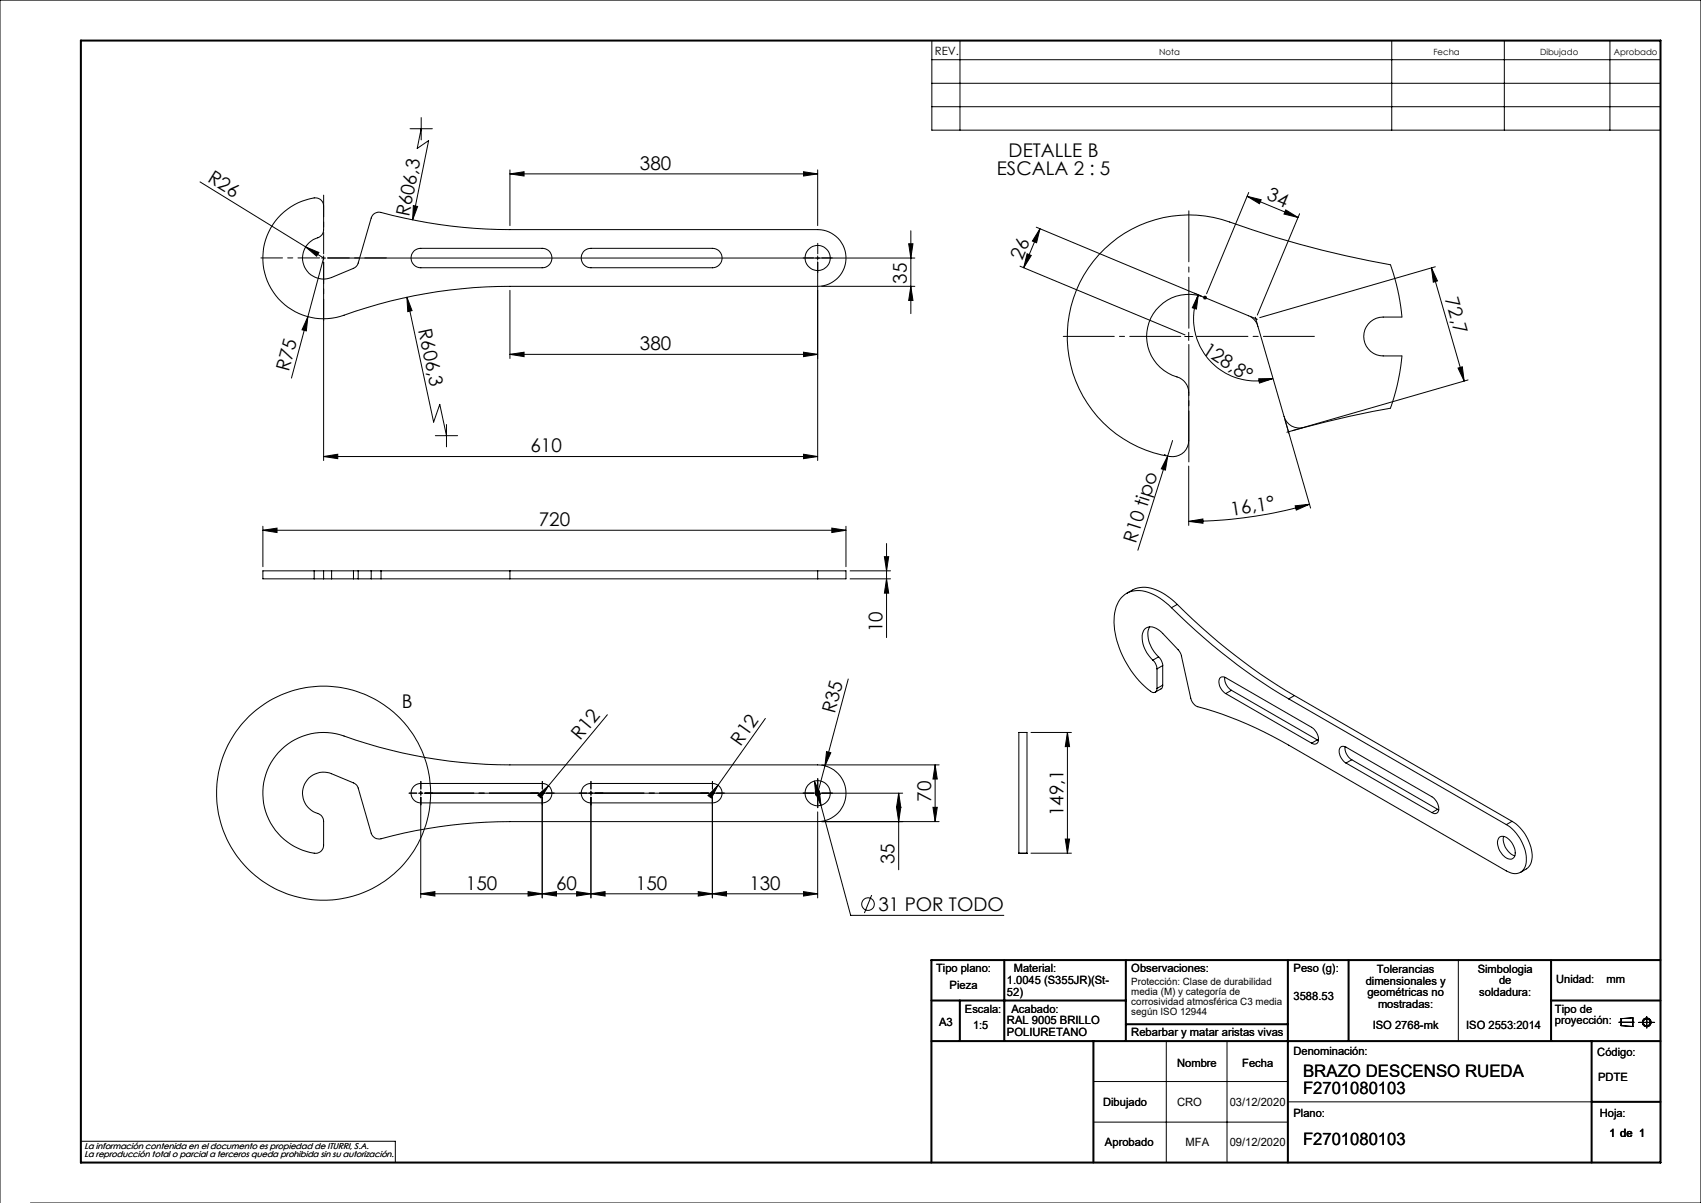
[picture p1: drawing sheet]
<svg xmlns="http://www.w3.org/2000/svg" width="420mm" height="297mm" viewBox="0 0 420 297" stroke-linecap="round" stroke-linejoin="round" font-family="sans-serif">
<g fill="none" stroke="#000" stroke-width=".25">
<path d="M230.1 10h179.9v22.1h-179.9zM230.1 14.7h179.9M237 10v22.1M343.6 10v22.1M371.4 10v22.1M397.5 10v22.1M101.2 31.8h5.6M104 31.8l-1 4.9 2.8-2-3.9 19.6M104 29v5.5M230.1 20.6h179.9M230.1 26.3h179.9M49.4 44.9l26.1 16.1"/>
<path d="M69.4 53a13.9 13.9 0 0 1 9-4.1l.9 .6 .6 1v6.3a2.25 2.25 0 0 1-2 2.1 5.2 5.2 0 0 0-2.8 6.8 5.2 5.2 0 0 0 6.8 2.8l5.4-2.3a2.01 2.01 0 0 0 1.1-1.3l3.3-11.1a1.99 1.99 0 0 1 2.4-1.3 122.3 122.3 0 0 0 31.8 4.2h76a7 7 0 0 1 7 7 7 7 0 0 1-7 7h-76a122.9 122.9 0 0 0-41.9 7.4 15 15 0 0 1-17.1-6.9 15 15 0 0 1 2.5-18.2zM102.1 50.8l1 .2-1.2 3.3zM125.9 42.9l3.5-.5v1.1zM125.9 41.9v13.8M125.9 42.9h76M198.4 42.4l3.5 .5-3.5 .6zM201.9 41.9v13.8M224.9 57v20.4M255.9 56.1l40.7 17-1.6-.7M256.8 56.5l-4 9.6M256.8 56.5l-.9 3.4-1-.4zM307.9 48.5l12.6 5.2"/>
<path d="M307.9 48.5l3.5 .8-.4 1zM308.3 47.5l-10.4 25M317.5 51.8l3 1.9-3.5-.9zM320.9 52.8l-10.5 25M75.5 61l3.2 1.3-.5 .9zM75.5 61l4.4 2.7-7.9 29.6M76 78.2l-.4 3.5-1-.3zM79.4 63.7h1M79.9 63.2v1M79.9 64.7v49M80.9 63.7h145M100.5 73.4l1.2 3.3-1 .2z"/>
<path d="M100.5 73.4l6.6 30.8 1.5-4.4 1.6 7.8M102.3 61.8l.8-.3 .8-.2h30a2.4 2.4 0 0 1 2.4 2.4 2.4 2.4 0 0 1-2.4 2.4h-30a2.42 2.42 0 0 1-2.3-1.6 2.42 2.42 0 0 1 .7-2.7zM125.9 71.7v16.8M144 62.2l1.1-.7 .8-.2h30a2.4 2.4 0 0 1 2.4 2.4 2.4 2.4 0 0 1-2.4 2.4h-30a2.42 2.42 0 0 1-2.2-1.4 2.42 2.42 0 0 1 .3-2.5zM201.9 63.2v1M201.9 64.7v49M202.9 70.7h23M224.4 60.2h1l-.5 3.5zM224.9 70.7l.5 3.5h-1zM251.8 65.7l40.8 17M253.6 62.6l1 .5-1.8 3zM272.7 61.5a29.9 29.9 0 0 1 30.9-6.7 251.7 251.7 0 0 0 39.8 10.6l1.7 6.1 1 6.8h-4.6a4.8 4.8 0 0 0-4.8 4.8 4.8 4.8 0 0 0 4.8 4.8h4.6l-.9 6.5-1.9 6.4-10 2-12.1 2.9a3.9 3.9 0 0 1-4.2-2.9l-6.4-22.3-.6-1.2-1.3-1.2-11.2-4.6a10.4 10.4 0 0 0-13.9 6.4 10.4 10.4 0 0 0 7.6 13.4 4.1 4.1 0 0 1 2.3 3.6l-.1 12.6a4 4 0 0 1-4.5 3.2 30 30 0 0 1-24-20.6 30 30 0 0 1 7.8-30.6z"/>
<path d="M295.9 72.8l-.5 3.5-1-.3zM295.9 72.8a15.4 15.4 0 0 0 2.7 16.1 15.4 15.4 0 0 0 15.7 4.5M297 73.5h1M297.2 73.1l.7 .7M297.5 73v1M297.9 73.1l-.7 .7M308.7 78.1l1.7 .7M310 78.3l.5 1.8M353.4 66.1l8.1 28M353.4 66.1l1.5 3.3-1 .3zM354.4 65.9l-43.4 12.5M125.9 87.5l3.5-.5v1z"/>
<path d="M125.9 87.5h76M198.4 87l3.5 .5-3.5 .5zM292.5 83.1h2M293.5 82.1v2M310.8 93.5l3.5-.1-3.3 1.2zM360 90.9l1.1-.3 .4 3.5zM362.5 93.8l-43.4 12.5M79.9 112.7l3.5-.6v1.1zM79.9 112.7h122M107.5 107.6h5.5M110.2 104.8v5.5M198.4 112.1l3.5 .6-3.5 .5z"/>
<path d="M287.4 112.2l.6 .2M288.3 112.6l-.5 3.5-1.1-.4zM289.5 108.8l-8.5 27.1M293.5 115.1v14.6M317.1 103.2l1.1 3.8M317.3 103.7l6.3 21.7M321.6 105.7l-3.9 1M64.9 130.9l3.5-.5v1.1zM64.9 129.9v10M64.9 130.9h144M205.4 130.4l3.5 .5-3.5 .6zM208.9 129.9v10"/>
<path d="M218.4 137.4h1l-.5 3.5zM218.9 134.2v23.2M293.5 128.7l3.5-.6v1.1zM319.8 124.9l3.5-.4-3.2 1.4zM323.3 124.5a110 110 0 0 1-29.8 4.2M77.6 140.9h2.3M77.6 142.9h2.3M77.6 140.9h-12.7v2h12.7M77.6 140.9v2M79.9 140.9h2M79.9 142.9h2M79.9 140.9v2"/>
<path d="M81.9 142.9h5.4M81.9 140.9h5.4M81.9 140.9v2M87.3 140.9h1.1M87.3 142.9h1.1M87.3 140.9v2M88.4 142.9h3.3M88.4 140.9h3.3M88.4 140.9v2M91.7 140.9h2.4M91.7 142.9h2.4M91.7 140.9v2"/>
<path d="M94.1 140.9h31.8M94.1 142.9h31.8M94.1 140.9v2M125.9 140.9v2M125.9 142.9h76M125.9 140.9h76M201.9 140.9h7v2h-7M201.9 140.9v2M209.9 142.9h10M209.9 140.9h10M218.9 142.9l.5 3.5h-1zM278.2 146.5a7.4 7.4 0 0 1 8.9-.1l2.1 1.5 1.5 1.3"/>
<path d="M283.9 154.8a6.2 6.2 0 0 0 1.4 6.5l.8 .9M289.2 150a12.3 12.3 0 0 0-8.5-4.2 5.8 5.8 0 0 0-5.5 5.5 21.1 21.1 0 0 0 4.7 15.2 14.9 14.9 0 0 0 4.9 4.5l.6-.3 .3-.7M289.2 150a146.7 146.7 0 0 0 29 22.5M290.7 149.2a145.1 145.1 0 0 0 28.9 22.5M290.7 149.2l-1.5 .8M150 176.5l-14.6 17.5M189 177.4l-13.1 18.4M209.4 167.6l-7.5 28.2M284.7 163a7.2 7.2 0 0 1-2.5-6.9 2.2 2.2 0 0 1 3.7-.7l1.2 1 4.3 4.7 2.6 11.3a2.99 2.99 0 0 0 1.7 2.1 91.2 91.2 0 0 1 22.5 9.5l53.7 31a2.99 2.99 0 0 0 3.4 .4 2.99 2.99 0 0 0 1.6-3 10.8 10.8 0 0 0-5-8.8M284.7 163a3.2 3.2 0 0 1 1 2.1M285.7 165.1v4.9M286.1 162.2a3.2 3.2 0 0 1 1 2.1"/>
<path d="M286.1 162.2l-1.4 .8M287.1 169.2l-.2 .7-1.6 1M287.1 164.3l-1.4 .8M287.1 169.2l-1.4 .8M287.1 164.3v4.9M302.4 167.2a3.5 3.5 0 0 0 1.7 3.2M302.6 171.2a2.99 2.99 0 0 1-1.3-3.9l.8-.2 .5 .2 21.3 12.3a3.3 3.3 0 0 1 1.4 3.8l-.6 .3-.8-.2M302.6 171.2l21.3 12.3M304.1 170.4l-1.5 .8M304.1 170.4l21.2 12.3M318.2 172.5l53.7 31.1M319.6 171.7l-1.4 .8"/>
<path d="M319.6 171.7l53.7 31.1M68.8 185.8a15.1 15.1 0 0 1 16.1-4.1 121.6 121.6 0 0 0 41 7.1h76a7 7 0 0 1 7 7 7 7 0 0 1-7 7h-76a123.9 123.9 0 0 0-32.2 4.3l-1.1-.2-.8-.8-3.4-11.5a1.85 1.85 0 0 0-1.1-1.3l-5.4-2.3a5.2 5.2 0 0 0-7 3.3 5.2 5.2 0 0 0 3.8 6.6l.8 .6 .4 .9v6.3a1.98 1.98 0 0 1-2.3 1.9 15 15 0 0 1-8.8-24.8zM102.3 194l.8-.4 .8-.2h30a2.4 2.4 0 0 1 2.4 2.4 2.4 2.4 0 0 1-2.4 2.4h-30a2.4 2.4 0 0 1-2.3-1.6 2.4 2.4 0 0 1 .7-2.6zM103.4 195.8h1M103.9 195.3v1M103.9 196.8v24.9M104.9 195.8h118M132.8 196.3l2.6-2.3-1.8 3zM133.9 195.3v1M133.9 196.8v24.9M135.4 194l-1.5 1.8M144 194.3l1.1-.7 .8-.2h30a2.4 2.4 0 0 1 2.4 2.4 2.4 2.4 0 0 1-2.4 2.4h-30a2.42 2.42 0 0 1-2.2-1.4 2.42 2.42 0 0 1 .3-2.5z"/>
<path d="M145.9 195.3v1M145.9 196.8v24.9M175.9 195.3v1M175.9 196.8v24.9M177.3 193.9l-1.6 3.1-.9-.6zM201.1 192.8l1.4 3.3-1 .3zM201.1 192.8l1.6 6M201.3 195.6l1-.3 .4 3.5zM201.9 195.3v1M202.7 198.8l7.3 27.2h37.9M202.9 188.8h29M204.1 185.6l1 .2-1.4 3.3z"/>
<path d="M221.4 199.3h1l-.5 3.5zM221.9 195.8v18.9M221.9 195.8l.5 3.5h-1zM230.4 199.3h1l-.5 3.5zM230.9 188.8v14M230.9 188.8l.5 3.5h-1zM254.6 180.8h9.9M263.6 180.8v29.8M263.6 180.8l.5 3.5h-1.1zM325.3 182.7l-1.4 .8M325.3 182.7l.2 .1M332.1 184.4a3.7 3.7 0 0 0 1.7 3.2"/>
<path d="M332.4 188.4a3.2 3.2 0 0 1-1.5-3.8l.6-.3 .9 .2 21.2 12.2a3.3 3.3 0 0 1 1.4 3.8l-.6 .4-.8-.3M332.4 188.4l21.2 12.2M333.8 187.6l-1.4 .8M333.8 187.6l21.2 12.2M355 199.8l-1.4 .8M355 199.8l.2 .2M201.9 200.4v21.3M202.9 202.8h29M251.6 210.6v-29.8h2v29.8M251.6 210.6h2M254.6 210.6h9.9M263 207.1h1.1l-.5 3.5z"/>
<path d="M370.2 206.7a2.37 2.37 0 0 1 3.1 1.3 3.3 3.3 0 0 1 .4 3.8 1.86 1.86 0 0 1-2.6-.7 3.6 3.6 0 0 1-.9-4.4zM371.3 206.5a4.4 4.4 0 0 0 2.7 4.8M373.3 202.8a10.6 10.6 0 0 1 4.9 9.4l-.2 .9-.5 .8-2 1.5M373.3 202.8l-1.4 .8M103.9 220.7l3.5-.6v1.1zM130.4 220.1l3.5 .6-3.5 .5zM133.9 220.7l3.5-.6v1.1zM142.4 220.1l3.5 .6-3.5 .5zM145.9 220.7l3.5-.6v1.1zM172.4 220.1l3.5 .6-3.5 .5zM175.9 220.7l3.5-.6v1.1zM198.4 220.1l3.5 .6-3.5 .5z"/>
<path d="M201.9 220.7h-98M215.2 221l-1.8 4.4M360.1 237v20M288 257v30M303 257v30M399.7 252.4h3.8M400.3 251.5l2.9-.2v2.1l-2.9-.2zM404.6 252.4h4M406.6 251v2.8M270 267h48M270 277h48M318 272h75"/>
<path d="M0 297v-297h420v297h-412.5M20 281.8h77.6v5.2"/>
<circle cx="201.9" cy="63.7" r="3.1"/>
<circle cx="79.9" cy="195.8" r="26.4"/>
<circle cx="201.9" cy="195.8" r="3.1"/>
<circle cx="214.3" cy="223.2" r="1.56"/>
<circle cx="406.6" cy="252.4" r=".86"/>
<circle cx="406.6" cy="252.4" r="1.07"/>
</g>
<g fill="none" stroke="#000" stroke-width=".5">
<path d="M20 10h390v277h-390zM248 237v20M278 237v20M318 237v50M333 237v20M383 237v20M410 237h-180v50M230 257h180M230 247h48M237 247v10M270 257v30M278 252.9h40"/>
<path d="M383 247h27M393 257v30M393 272h17"/>
</g>
<g fill="none" stroke="#000" stroke-width=".25" stroke-dasharray="15.2 1.3 1.3 1.3">
<path d="M200.9 63.7h-2.6M201.9 62.7v-2.6M201.9 64.7v2.6M202.9 63.7h2.6M102.9 195.8h-1.9M103.9 194.8v-1.9M103.9 196.8v1.9M103.9 195.8v.5M103.9 195.8h.5M103.9 195.8v-.5M103.9 195.8h-.5M104.9 195.8h1.9"/>
<path d="M132.9 195.8h-1.9M133.9 195.8v-.5M133.9 195.8h-.5M133.9 195.8v.5M133.9 195.8h.5M133.9 194.8v-1.9M133.9 196.8v1.9M134.9 195.8h1.9M144.9 195.8h-1.9M145.9 194.8v-1.9M145.9 196.8v1.9M145.9 195.8h-.5"/>
<path d="M145.9 195.8v.5M145.9 195.8h.5M145.9 195.8v-.5M146.9 195.8h1.9M174.9 195.8h-1.9M175.9 195.8h.5M175.9 195.8v-.5M175.9 195.8h-.5M175.9 195.8v.5M175.9 194.8v-1.9M175.9 196.8v1.9M176.9 195.8h1.9"/>
<path d="M200.9 195.8h-2.6M201.9 194.8v-2.6M201.9 196.8v2.6M202.9 195.8h2.6"/>
</g>
<path d="M104.9 195.8h28M132.9 195.8h-28M146.9 195.8h28M174.9 195.8h-28" fill="none" stroke="#000" stroke-width=".25" stroke-dasharray="15.2 1.3 1.3 1.3" stroke-dashoffset="3.1"/>
<path d="M78.9 63.7h-14.5M79.9 62.7v-14.5M79.9 64.7v14.5M80.9 63.7h14.5" fill="none" stroke="#000" stroke-width=".25" stroke-dasharray="15.2 1.3 1.3 1.3" stroke-dashoffset="9.9"/>
<path d="M291.5 83h-29M293.5 81v-29M293.5 85v29M295.5 83h29" fill="none" stroke="#000" stroke-width=".25" stroke-dasharray="15.2 1.3 1.3 1.3" stroke-dashoffset="2.6"/>
<g fill="#000">
<path d="M102.1 50.8l1 .2-1.2 3.3zM75.5 61l3.2 1.3-.5 .9zM76 78.2l-.4 3.5-1-.3zM100.5 73.4l1.2 3.3-1 .2zM288.3 112.6l-.5 3.5-1.1-.4zM132.8 196.3l2.6-2.3-1.8 3zM177.3 193.9l-1.6 3.1-.9-.6zM204.1 185.6l1 .2-1.4 3.3z"/>
<path d="M256.8 56.5l-.9 3.4-1-.4zM253.6 62.6l1 .5-1.8 3z"/>
<path d="M307.9 48.5l3.5 .8-.4 1zM317.5 51.8l3 1.9-3.5-.9z"/>
<path d="M224.4 60.2h1l-.5 3.5zM224.9 70.7l.5 3.5h-1zM263.6 180.8l.5 3.5h-1.1zM263 207.1h1.1l-.5 3.5z"/>
<path d="M295.9 72.8l-.5 3.5-1-.3zM310.8 93.5l3.5-.1-3.3 1.2z"/>
<path d="M353.4 66.1l1.5 3.3-1 .3zM360 90.9l1.1-.3 .4 3.5z"/>
<path d="M198.4 112.1l3.5 .6-3.5 .5zM79.9 112.7l3.5-.6v1.1z"/>
<path d="M293.5 128.7l3.5-.6v1.1zM319.8 124.9l3.5-.4-3.2 1.4z"/>
<path d="M218.9 142.9l.5 3.5h-1zM218.4 137.4h1l-.5 3.5z"/>
<path d="M230.9 188.8l.5 3.5h-1zM230.4 199.3h1l-.5 3.5zM221.9 195.8l.5 3.5h-1zM221.4 199.3h1l-.5 3.5z"/>
<path d="M103.9 220.7l3.5-.6v1.1zM130.4 220.1l3.5 .6-3.5 .5zM201.1 192.8l.4 3.6 1-.3zM201.3 195.6l1.4 3.2-.4-3.5zM64.9 130.9l3.5-.5v1.1zM205.4 130.4l3.5 .5-3.5 .6zM125.9 42.9l3.5-.5v1.1zM198.4 42.4l3.5 .5-3.5 .6z"/>
<path d="M142.4 220.1l3.5 .6-3.5 .5zM133.9 220.7l3.5-.6v1.1z"/>
<path d="M172.4 220.1l3.5 .6-3.5 .5zM145.9 220.7l3.5-.6v1.1z"/>
<path d="M198.4 220.1l3.5 .6-3.5 .5zM175.9 220.7l3.5-.6v1.1zM198.4 87l3.5 .5-3.5 .5zM125.9 87.5l3.5-.5v1z"/>
</g>
<g font-size="4.7">
<text x="158" y="41.9">380</text>
<text x="249" y="38.7">DETALLE B</text>
<text x="51" y="44.7" transform="rotate(32 51 44.7)">R26</text>
<text x="246.1" y="43.2">ESCALA 2 : 5</text>
<text x="101" y="53.7" transform="rotate(-79 101 53.7)">R606,3</text>
<text x="312.6" y="49.3" transform="rotate(23 312.6 49.3)">34</text>
<text x="252.4" y="64.4" transform="rotate(-67 252.4 64.4)">26</text>
<text x="223.9" y="70.1" transform="rotate(-90 223.9 70.1)">35</text>
<text x="356.8" y="73.9" transform="rotate(74 356.8 73.9)">72,7</text>
<text x="103.3" y="81.5" transform="rotate(78 103.3 81.5)">R606,3</text>
<text x="158" y="86.5">380</text>
<text x="296.6" y="87.1" transform="rotate(33 296.6 87.1)">128,8°</text>
<text x="71.3" y="91.8" transform="rotate(-75 71.3 91.8)">R75</text>
<text x="131" y="111.7">610</text>
<text x="133" y="129.9">720</text>
<text x="304.1" y="127.3" transform="rotate(-9 304.1 127.3)">16,1°</text>
<text x="280.4" y="134.3" transform="rotate(-72 280.4 134.3)">R10 tipo</text>
<text x="217.9" y="156.1" transform="rotate(-90 217.9 156.1)">10</text>
<text x="99.2" y="174.9">B</text>
<text x="206.1" y="176.3" transform="rotate(-75 206.1 176.3)">R35</text>
<text x="143.3" y="183" transform="rotate(-50 143.3 183)">R12</text>
<text x="182.8" y="184.4" transform="rotate(-55 182.8 184.4)">R12</text>
<text x="229.9" y="198" transform="rotate(-90 229.9 198)">70</text>
<text x="262.6" y="201.5" transform="rotate(-90 262.6 201.5)">149,1</text>
<text x="220.9" y="213.4" transform="rotate(-90 220.9 213.4)">35</text>
<text x="115" y="219.6">150</text>
<text x="137.3" y="219.6">60</text>
<text x="157" y="219.6">150</text>
<text x="185" y="219.6">130</text>
<text x="216.9" y="224.9">31 POR TODO</text>
</g>
<g font-size="4.2">
<text x="321.7" y="265.9">BRAZO DESCENSO RUEDA</text>
<text x="321.7" y="270.2">F2701080103</text>
<text x="321.7" y="282.8">F2701080103</text>
</g>
<g font-size="2.8">
<text x="230.8" y="13.6">REV.</text>
<text x="231.1" y="239.9">Tipo plano:</text>
<text x="250.3" y="239.9">Material:</text>
<text x="279.3" y="239.9">Observaciones:</text>
<text x="319.4" y="239.9">Peso (g):</text>
<text x="234.5" y="244.1">Pieza</text>
<text x="248.6" y="243">1.0045 (S355JR)(St-</text>
<text x="248.6" y="245.8">52)</text>
<text x="337.2" y="243.1">dimensionales y</text>
<text x="337.6" y="246">geométricas no</text>
<text x="339.9" y="240.3">Tolerancias</text>
<text x="364.9" y="240.2">Simbologia</text>
<text x="365.3" y="245.9">soldadura:</text>
<text x="370.1" y="243">de</text>
<text x="384.2" y="242.7">Unidad:</text>
<text x="396.7" y="242.7">mm</text>
<text x="238.3" y="250">Escala:</text>
<text x="249.7" y="250">Acabado:</text>
<text x="319.4" y="246.9">3588.53</text>
<text x="340.2" y="248.8">mostradas:</text>
<text x="383.9" y="250">Tipo de</text>
<text x="231.9" y="253.4">A3</text>
<text x="240.3" y="254">1:5</text>
<text x="248.6" y="252.9">RAL 9005 BRILLO</text>
<text x="248.6" y="255.7">POLIURETANO</text>
<text x="279.3" y="255.7">Rebarbar y matar aristas vivas</text>
<text x="338.9" y="254">ISO 2768-mk</text>
<text x="362" y="254">ISO 2553:2014</text>
<text x="383.9" y="252.8">proyección:</text>
<text x="290.6" y="263.3">Nombre</text>
<text x="306.7" y="263.3">Fecha</text>
<text x="319.4" y="260.6">Denominación:</text>
<text x="394.4" y="260.6">Código:</text>
<text x="394.6" y="266.9">PDTE</text>
<text x="272.4" y="273">Dibujado</text>
<text x="290.6" y="273">CRO</text>
<text x="303.6" y="273">03/12/2020</text>
<text x="319.4" y="275.8">Plano:</text>
<text x="395" y="275.8">Hoja:</text>
<text x="397.4" y="280.6">1 de 1</text>
<text x="272.8" y="282.8">Aprobado</text>
<text x="292.7" y="282.8">MFA</text>
<text x="303.6" y="282.8">09/12/2020</text>
</g>
<g font-size="2.5">
<text x="279.3" y="243.1">Protección: Clase de durabilidad</text>
<text x="279.3" y="245.6">media (M) y categoría de</text>
<text x="279.3" y="248">corrosividad atmosférica C3 media</text>
<text x="279.3" y="250.5">según ISO 12944</text>
</g>
<g font-size="2.1">
<text x="286.2" y="13.6">Nota</text>
<text x="353.9" y="13.6">Fecha</text>
<text x="380.3" y="13.6">Dibujado</text>
<text x="398.5" y="13.6">Aprobado</text>
<text x="20.8" y="283.7">La información contenida en el documento es propiedad de ITURRI, S.A.</text>
<text x="20.8" y="285.7">La reproducción total o parcial a terceros queda prohibida sin su autorización.</text>
</g>
</svg>
